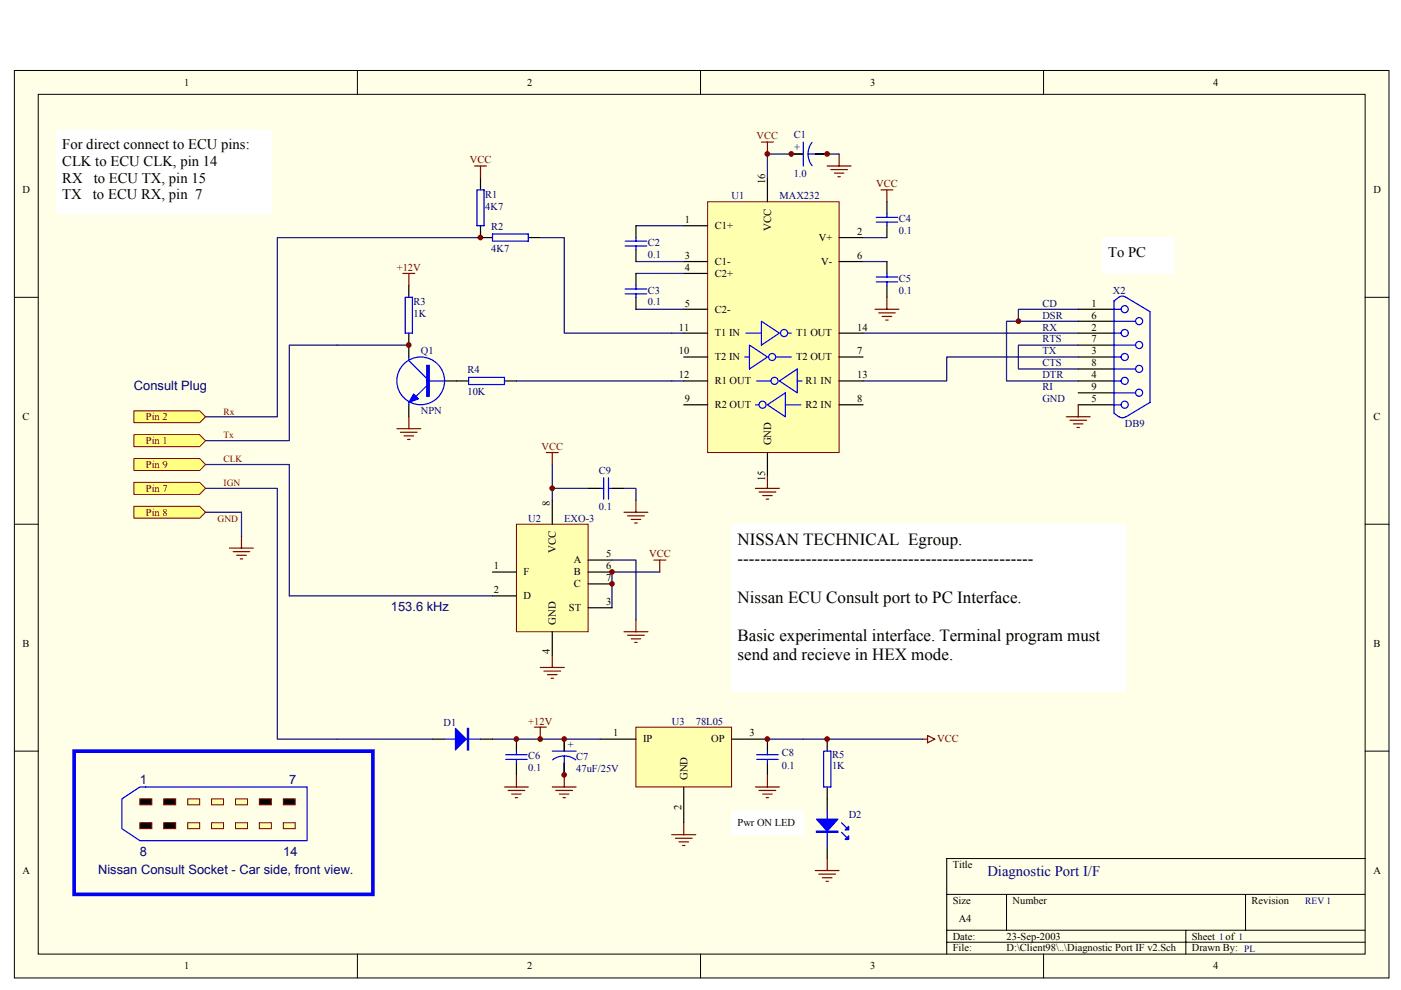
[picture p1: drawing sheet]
<svg xmlns="http://www.w3.org/2000/svg" width="297mm" height="210mm" viewBox="0 0 297 210" stroke-linecap="round" stroke-linejoin="round" font-family="sans-serif">
<path d="M3 14.9h291.5v192.4h-291.5z" fill="#ffffe8"/>
<g fill="none" stroke="#000" stroke-width=".21">
<path d="M3 14.9h291.5v192.4h-291.5zM75.8 14.9v5.1M148.5 14.9v5.1M221.3 14.9v5.1M8.1 20h281.3v182.3h-281.3zM3 63h5.1M289.4 63h5.1M3 111.1h5.1M289.4 111.1h5.1M3 159.3h5.1M289.4 159.3h5.1M200.7 189.6h88.7"/>
<path d="M200.7 197.2h88.7M200.7 199.8h88.7M213.4 189.6v7.6M251.4 197.2v5.1M264.1 189.6v7.6M289.4 182h-88.7v20.3M75.8 202.3v5M148.5 202.3v5M221.3 202.3v5"/>
</g>
<path d="M101.9 37.7v2.6M101.9 47.9v2.5h2.5M112 50.4h2.6M86.7 60.5v2.5M86.7 70.6v5.1M86.7 85.8v2.6M94.3 80.8h5.1M107 80.8h2.5" fill="none" stroke="#000" stroke-width=".25"/>
<g fill="none" stroke="#00f" stroke-width=".25">
<path d="M101.1 40.3h1.5v7.6h-1.5zM104.4 49.6h7.6v1.5h-7.6zM85.9 63h1.5v7.6h-1.5zM86.7 75.7v.8l3.8 3.8M86.7 85.3v.5M90.5 81.8l-2.3 2.3M90.5 80.8h3.8M99.4 80h7.6v1.5h-7.6z"/>
<circle cx="89.2" cy="80.8" r="5.1"/>
</g>
<path d="M90.5 77.5h.5v6.6h-.5z" fill="#00f" stroke="#00f" stroke-width=".25"/>
<path d="M87.7 83.5l1 1.1-2 .7z" fill-rule="evenodd" fill="#00f" stroke="#00f" stroke-width=".25"/>
<path d="M84.1 90.9h5.1M84.9 91.7h3.6M85.7 92.4h2M86.4 93.2h.5M86.7 88.4v2.5" fill="none" stroke="#800000" stroke-width=".25"/>
<path d="M109.5 111.1h15.2v22.8h-15.2z" fill="#ffffb0" stroke="#800000" stroke-width=".21"/>
<path d="M117.1 106.1v5M124.7 118.7h5.1M104.4 121.3h5.1M104.4 126.3h5.1M117.1 133.9v5.1M124.7 121.3h5.1M124.7 128.9h5.1M124.7 123.8h5.1" fill="none" stroke="#000" stroke-width=".25"/>
<path d="M150 42.8h27.9v53.1h-27.9z" fill="#ffffb0" stroke="#800000" stroke-width=".21"/>
<g fill="none" stroke="#00f" stroke-width=".25">
<path d="M157.9 75.7h1M158.1 70.6h3.3M158.9 73.2l3.8 2.5-3.8 2.5zM161.4 68.1l3.8 2.5-3.8 2.6zM164.5 75.7h3.3M167 70.6h.8M160.2 85.8h.7M160.4 80.8h3.1M162.7 85.8l3.8-2.5v5.1zM165.2 80.8l3.8-2.6v5.1zM166.5 85.8h3.3M169 80.8h1.1"/>
<path d="M117.1 159.3h5.1M162.7 159.3v.7M174.6 159.3h1.5v7.6h-1.5zM117.2 161.1a4.1 4.1 0 0 1 4.9 0M119.6 160.3v4M160.4 161h4.6M160.4 160h4.6M162.7 161v.8M175.4 171.9v7.6M178.4 176.5l1 1M178.4 174.4l1 1.1"/>
<circle cx="163.7" cy="75.7" r=".75"/>
<circle cx="166.2" cy="70.6" r=".75"/>
<circle cx="161.7" cy="85.8" r=".75"/>
<circle cx="164.2" cy="80.8" r=".75"/>
</g>
<g fill="none" stroke="#000" stroke-width=".25">
<path d="M162.7 37.7v5.1M145 47.9h5M145 58h5M145 55.5h5M177.9 55.5h5.1M177.9 50.4h5.1M145 70.6h5M145 75.7h5M145 65.6h5M177.9 70.6h5.1M177.9 75.7h5.1M145 80.8h5"/>
<path d="M145 85.8h5M162.7 95.9v5.1M177.9 80.8h5.1M177.9 85.8h5.1M119.6 156.7v2.6M162.7 156.7v2.6M175.4 156.7v2.6M119.6 161.8v2.5M162.7 161.8v2.5M175.4 166.9v5M175.4 179.5v2.5"/>
</g>
<g fill="none" stroke="#800000" stroke-width=".25">
<path d="M161.4 30.1h2.6M162.7 30.1v2.6M175.4 35.2h5M176.1 36h3.6M176.9 36.7h2M177.7 37.5h.5M177.9 32.7v2.5M186.8 40.3h2.5M188 40.3v2.5M185.5 65.6h5.1M186.3 66.3h3.5M187 67.1h2.1"/>
<path d="M187.8 67.9h.5M188 63v2.6M160.2 103.5h5M160.9 104.3h3.6M161.7 105.1h2M162.5 105.8h.5M162.7 101v2.5M195.7 156.7h1M196.7 156l1.5 .7-1.5 .8zM107 166.9h5M107.7 167.6h3.6M108.5 168.4h2"/>
<path d="M109.2 169.1h.5M109.5 164.3v2.6M117.1 166.9h5.1M117.9 167.6h3.5M118.6 168.4h2M119.4 169.1h.5M119.6 164.3v2.6M142.4 177h5.1M143.2 177.7h3.5M144 178.5h2M144.7 179.3h.5M145 174.4v2.6"/>
<path d="M160.2 166.9h5M160.9 167.6h3.6M161.7 168.4h2M162.5 169.1h.5M162.7 164.3v2.6M172.8 184.6h5.1M173.6 185.3h3.6M174.4 186.1h2M175.1 186.9h.5M175.4 182v2.6"/>
</g>
<path d="M167.8 32.7h-5.1v5M134.8 55.5h10.2M134.8 47.9h10.2M134.8 58h10.2M183 50.4h5M183 55.5h5M134.8 65.6h10.2M142.4 70.6h2.6M142.4 80.8h2.6M104.4 156.7h22.8M162.7 156.7h33" fill="none" stroke="#000080" stroke-width=".25"/>
<g fill="#00f" stroke="#00f" stroke-width=".25">
<path d="M173.1 173.7h4.6l-2.3 2.5z" fill-rule="evenodd"/>
<path d="M179.9 177.2v.8h-.7z" fill-rule="evenodd"/>
<path d="M179.9 175.2v.8h-.7z" fill-rule="evenodd"/>
</g>
<path d="M173.1 176.2h4.6v.3h-4.6z" fill="#00f" stroke="#00f" stroke-width=".25"/>
<path d="M155.1 171.9h15.2v5.1h-15.2z" fill="#fff" stroke="#fff" stroke-width=".21"/>
<path d="M134.8 154.2h20.3v12.7h-20.3z" fill="#ffffb0" stroke="#800000" stroke-width=".21"/>
<g fill="none" stroke="#000" stroke-width=".25">
<path d="M167.8 32.7h2.5M172.8 32.7h2.6M134.8 47.9v2.5M134.8 52.9v2.6M134.8 58v2.5M188 42.8v2.5M188 47.9v2.5M188 55.5v2.5M134.8 63v2.6M188 60.5v2.5M228.6 65.6h7.6M228.6 68.1h7.6"/>
<path d="M228.6 70.6h7.6M228.6 73.2h7.6M228.6 75.7h7.6M228.6 78.2h7.6M228.6 80.8h7.6M228.6 83.3h7.6M228.6 85.8h7.6M124.7 103.5h2.5M129.8 103.5h2.5M91.7 156.7h2.6M101.9 156.7h2.5M109.5 156.7v2.6"/>
<path d="M127.2 156.7h7.6M155.1 156.7h7.6M109.5 161.8v2.5M145 166.9v7.5"/>
</g>
<g fill="none" stroke="#00f" stroke-width=".25">
<path d="M170.3 30.1v5.1M171.3 32.7h4.1M172.2 30.2a4 4 0 0 0 0 4.9M132.5 51.1h4.6M132.5 52.2h4.6M134.8 50.4v.7M134.8 52.2v.7M185.8 46.1h4.5M185.8 47.1h4.5M185.8 58.7h4.5M185.8 59.8h4.5M188 45.3v.8"/>
<path d="M188 47.1v.8M188 58v.7M188 59.8v.7M132.5 61.3h4.6M132.5 62.3h4.6M134.8 60.5v.8M134.8 62.3v.7M236.2 78.2h4.6M236.2 75.7h1.5M236.2 73.2h4.6M236.2 70.6h1.5M236.2 68.1h4.6"/>
<path d="M236.2 65.6h1.5M236.2 85.8h1.5M236.2 83.3h4.6M236.2 80.8h1.5M237.2 88.3l.8 .3 .7-.2 5.1-3.1v-19.2l-5.3-3.2-.5-.1a2.54 2.54 0 0 0-1.8 1v23.8l1 .8M127.2 103.5h.8M128 101.3v4.5M129 103.5h.8M129 101.3v4.5M94.3 156.7h7.6M109.5 159.3v.7M107.2 160h4.6"/>
<path d="M107.2 161h4.6M109.5 161v.8"/>
<circle cx="238.5" cy="65.6" r=".75"/>
<circle cx="238.5" cy="70.6" r=".75"/>
<circle cx="238.5" cy="75.7" r=".75"/>
<circle cx="241.5" cy="73.2" r=".75"/>
<circle cx="241.5" cy="68.1" r=".75"/>
<circle cx="241.5" cy="78.2" r=".75"/>
<circle cx="238.5" cy="85.8" r=".75"/>
<circle cx="238.5" cy="80.8" r=".75"/>
<circle cx="241.5" cy="83.3" r=".75"/>
</g>
<g fill="#fff" stroke="#fff" stroke-width=".21">
<path d="M233.7 50.4h15.2v7.6h-15.2z"/>
<path d="M11.9 27.6h45.6v17.7h-45.6z"/>
<path d="M155.1 111.1h83.6v35.5h-83.6z"/>
</g>
<g fill="none" stroke="#800000" stroke-width=".25">
<path d="M100.6 35.2h2.5M101.9 35.2v2.5M85.4 58h2.5M86.7 58v2.5M115.8 95.9h2.6M117.1 95.9v2.6M226.1 88.4h5M226.8 89.1h3.6M227.6 89.9h2M228.3 90.6h.6M228.6 85.8v2.6M48.7 116.2h5"/>
<path d="M49.4 117h3.6M50.2 117.7h2M50.9 118.5h.6M51.2 113.7v2.5M132.3 108.6h5.1M133.1 109.4h3.5M133.8 110.1h2M134.6 110.9h.5M134.8 106.1v2.5M138.6 118.7h2.6M139.9 118.7v2.6M117.1 139v2.5"/>
<path d="M132.3 133.9h5.1M133.1 134.7h3.5M133.8 135.4h2M134.6 136.2h.5M134.8 131.4v2.5M113.3 154.2h2.5M114.6 141.5h5M114.6 154.2v2.5M115.3 142.3h3.6M116.1 143h2M116.8 143.8h.5"/>
</g>
<g fill="none" stroke="#000080" stroke-width=".25">
<path d="M175.4 32.7h2.5M101.9 50.4h-43.1v38h-15.2M114.6 50.4h5v20.2h22.8M86.7 73.2h-25.4v20.2h-17.7M183 70.6h45.6M215.9 68.1h-2.5v12.7h15.2M228.6 73.2h-12.7v5h12.7M228.6 65.6h-12.7v2.5h12.7M228.6 75.7h-27.9v5.1h-17.7M43.6 98.5h17.7v27.8h43.1M109.5 80.8h32.9M117.1 98.5v7.6"/>
<path d="M43.6 103.5h15.2v53.2h32.9M43.6 108.6h7.6v5.1M117.1 103.5h7.6M129.8 118.7h5v12.7M132.3 103.5h2.5v2.6M139.9 121.3h-10.1v7.6"/>
</g>
<path d="M99.1 154.4h.3v4.6h-.3z" fill="#00f" stroke="#00f" stroke-width=".25"/>
<path d="M96.6 154.4l2.2 2.3-2.2 2.3z" fill-rule="evenodd" fill="#00f" stroke="#00f" stroke-width=".25"/>
<g fill="#800000" stroke="#800000" stroke-width=".21">
<circle cx="101.9" cy="50.4" r=".5"/>
<circle cx="162.7" cy="32.6" r=".5"/>
<circle cx="167.8" cy="32.6" r=".49"/>
<circle cx="215.9" cy="68.1" r=".49"/>
<circle cx="175.4" cy="32.6" r=".5"/>
<circle cx="109.5" cy="156.7" r=".5"/>
<circle cx="175.4" cy="156.7" r=".5"/>
<circle cx="119.6" cy="156.7" r=".49"/>
<circle cx="119.6" cy="164.3" r=".49"/>
<circle cx="114.5" cy="156.7" r=".5"/>
<circle cx="129.7" cy="123.8" r=".49"/>
<circle cx="129.8" cy="121.3" r=".49"/>
<circle cx="117.1" cy="103.5" r=".5"/>
<circle cx="86.7" cy="73.2" r=".5"/>
<circle cx="162.7" cy="156.7" r=".5"/>
</g>
<g fill="#ffff80" stroke="#800000" stroke-width=".21">
<path d="M28.4 97.2h13.9l1.3 1.3-1.3 1.3h-13.9z" fill-rule="evenodd"/>
<path d="M28.4 102.3h13.9l1.3 1.2-1.3 1.3h-13.9z" fill-rule="evenodd"/>
<path d="M28.4 107.4h13.9l1.3 1.2-1.3 1.3h-13.9z" fill-rule="evenodd"/>
<path d="M28.4 92.2h13.9l1.3 1.2-1.3 1.3h-13.9z" fill-rule="evenodd"/>
<path d="M28.4 87.1h13.9l1.3 1.3-1.3 1.2h-13.9z" fill-rule="evenodd"/>
</g>
<path d="M29.7 169.4h2.5v1.2h-2.5zM34.7 169.4h2.6v1.2h-2.6z" fill="#000" stroke="#800000" stroke-width=".21"/>
<g fill="#ffffb0" stroke="#800000" stroke-width=".21">
<path d="M39.8 169.4h2.5v1.2h-2.5z"/>
<path d="M44.9 169.4h2.5v1.2h-2.5z"/>
<path d="M49.9 169.4h2.6v1.2h-2.6z"/>
</g>
<path d="M29.7 174.4h2.5v1.3h-2.5zM34.7 174.4h2.6v1.3h-2.6zM55 169.4h2.5v1.2h-2.5zM60.1 169.4h2.5v1.2h-2.5z" fill="#000" stroke="#800000" stroke-width=".21"/>
<g fill="#ffffb0" stroke="#800000" stroke-width=".21">
<path d="M39.8 174.4h2.5v1.3h-2.5z"/>
<path d="M44.9 174.4h2.5v1.3h-2.5z"/>
<path d="M49.9 174.4h2.6v1.3h-2.6z"/>
<path d="M55 174.4h2.5v1.3h-2.5z"/>
<path d="M60.1 174.4h2.5v1.3h-2.5z"/>
</g>
<path d="M25.8 169.4l3.9-2.5h35.4v11.3h-35.4l-3.9-2.5z" fill="none" stroke="#00f" stroke-width=".25"/>
<path d="M15.7 159.3h63.4v30.3h-63.4z" fill="none" stroke="#00f" stroke-width=".76" stroke-linecap="butt"/>
<g font-size="3.6">
<text x="156.4" y="115.6">NISSAN TECHNICAL Egroup.</text>
<text x="156.4" y="119.7">----------------------------------------------------</text>
<text x="156.4" y="127.8">Nissan ECU Consult port to PC Interface.</text>
<text x="156.4" y="135.9">Basic experimental interface. Terminal program must</text>
<text x="156.4" y="139.9">send and recieve in HEX mode.</text>
</g>
<g font-size="3.1">
<text x="13.2" y="31.6">For direct connect to ECU pins:</text>
<text x="13.2" y="35.2">CLK to ECU CLK, pin 14</text>
<text x="13.2" y="38.7">RX</text>
<text x="19.9" y="38.7">to ECU TX, pin 15</text>
<text x="13.2" y="42.3">TX</text>
<text x="19.7" y="42.3">to ECU RX, pin 7</text>
<text x="234.9" y="54.4">To PC</text>
</g>
<text font-size="3.1" fill="#000080" x="209.3" y="185.8">Diagnostic Port I/F</text>
<g font-size="2.7" fill="#000080">
<text x="28.4" y="82.7">Consult Plug</text>
<text x="82.9" y="129.6">153.6 kHz</text>
<text x="29.7" y="166.3">1</text>
<text x="61.3" y="166.3">7</text>
<text x="20.8" y="185.3">Nissan Consult Socket - Car side, front view.</text>
<text x="29.7" y="181.5">8</text>
<text x="60.1" y="181.5">14</text>
</g>
<text font-size="2.3" fill="#000080" x="169.8" y="31.9" transform="rotate(-90 169.8 31.9)">+</text>
<g font-size="2.3">
<text x="162.2" y="39" transform="rotate(-90 162.2 39)">16</text>
<text x="163.5" y="48.9" transform="rotate(-90 163.5 48.9)">VCC</text>
<text x="163.5" y="94.4" transform="rotate(-90 163.5 94.4)">GND</text>
<text x="116.6" y="107.4" transform="rotate(-90 116.6 107.4)">8</text>
<text x="162.2" y="102" transform="rotate(-90 162.2 102)">15</text>
<text x="117.9" y="117.2" transform="rotate(-90 117.9 117.2)">VCC</text>
<text x="117.9" y="132.4" transform="rotate(-90 117.9 132.4)">GND</text>
<text x="116.6" y="138.7" transform="rotate(-90 116.6 138.7)">4</text>
<text x="145.7" y="165.3" transform="rotate(-90 145.7 165.3)">GND</text>
<text x="144.5" y="171.7" transform="rotate(-90 144.5 171.7)">2</text>
</g>
<g font-size="2.2">
<text x="39" y="18.2">1</text>
<text x="111.8" y="18.2">2</text>
<text x="184.5" y="18.2">3</text>
<text x="257.2" y="18.2">4</text>
<text x="4.8" y="41">D</text>
<text x="291.2" y="41">D</text>
<text x="145.2" y="47.3">1</text>
<text x="151.6" y="48.6">C1+</text>
<text x="173.6" y="51.1">V+</text>
<text x="181.7" y="49.8">2</text>
<text x="145.2" y="57.4">4</text>
<text x="145.2" y="54.9">3</text>
<text x="151.6" y="58.7">C2+</text>
<text x="151.6" y="56.2">C1-</text>
<text x="174.1" y="56.2">V-</text>
<text x="181.7" y="54.9">6</text>
<text x="145.2" y="65">5</text>
<text x="231.4" y="65">1</text>
<text x="144" y="70.1">11</text>
<text x="151.6" y="71.3">T1 IN</text>
<text x="151.6" y="66.3">C2-</text>
<text x="168.8" y="71.3">T1 OUT</text>
<text x="181.7" y="70.1">14</text>
<text x="231.4" y="67.5">6</text>
<text x="231.4" y="70.1">2</text>
<text x="144" y="75.1">10</text>
<text x="151.6" y="76.4">T2 IN</text>
<text x="168.8" y="76.4">T2 OUT</text>
<text x="181.7" y="75.1">7</text>
<text x="231.4" y="72.6">7</text>
<text x="231.4" y="75.1">3</text>
<text x="231.4" y="77.7">8</text>
<text x="144" y="80.2">12</text>
<text x="151.6" y="81.5">R1 OUT</text>
<text x="170.8" y="81.5">R1 IN</text>
<text x="181.7" y="80.2">13</text>
<text x="231.4" y="80.2">4</text>
<text x="231.4" y="82.7">9</text>
<text x="4.8" y="89.1">C</text>
<text x="145.2" y="85.3">9</text>
<text x="151.6" y="86.5">R2 OUT</text>
<text x="170.8" y="86.5">R2 IN</text>
<text x="181.7" y="85.3">8</text>
<text x="231.4" y="85.3">5</text>
<text x="291.2" y="89.1">C</text>
<text x="121.6" y="119.4">A</text>
<text x="128.5" y="118.2">5</text>
<text x="104.7" y="120.7">1</text>
<text x="104.7" y="125.8">2</text>
<text x="111" y="122">F</text>
<text x="121.6" y="122">B</text>
<text x="121.6" y="124.5">C</text>
<text x="128.5" y="120.7">6</text>
<text x="128.5" y="123.3">7</text>
<text x="111" y="127">D</text>
<text x="120.6" y="129.6">ST</text>
<text x="128.5" y="128.3">3</text>
<text x="4.8" y="137.2">B</text>
<text x="291.2" y="137.2">B</text>
<text x="130" y="156.1">1</text>
<text x="136.4" y="157.4">IP</text>
<text x="150.8" y="157.4">OP</text>
<text x="158.9" y="156.1">3</text>
<text x="156.4" y="175.2">Pwr ON LED</text>
<text x="4.8" y="185.3">A</text>
<text x="202" y="184">Title</text>
<text x="291.2" y="185.3">A</text>
<text x="202" y="191.6">Size</text>
<text x="214.7" y="191.6">Number</text>
<text x="265.4" y="191.6">Revision</text>
<text x="203.3" y="195.4">A4</text>
<text x="202" y="199.2">Date:</text>
<text x="202" y="201.7">File:</text>
<text x="213.4" y="201.7">D:\Client98\..\Diagnostic Port IF v2.Sch</text>
<text x="213.4" y="199.2">23-Sep-2003</text>
<text x="252.7" y="199.2">Sheet 1of 1</text>
<text x="252.7" y="201.7">Drawn By: PL</text>
<text x="39" y="205.5">1</text>
<text x="111.8" y="205.5">2</text>
<text x="184.5" y="205.5">3</text>
<text x="257.2" y="205.5">4</text>
</g>
<g font-size="2.2" fill="#800000">
<text x="160.4" y="29.6">VCC</text>
<text x="99.6" y="34.6">VCC</text>
<text x="185.8" y="39.7">VCC</text>
<text x="84.1" y="57.4">+12V</text>
<text x="30.9" y="89.1">Pin 2</text>
<text x="30.9" y="94.1">Pin 1</text>
<text x="114.8" y="95.4">VCC</text>
<text x="30.9" y="99.2">Pin 9</text>
<text x="30.9" y="104.2">Pin 7</text>
<text x="30.9" y="109.3">Pin 8</text>
<text x="137.6" y="118.2">VCC</text>
<text x="112" y="153.6">+12V</text>
<text x="198.7" y="157.4">VCC</text>
</g>
<g font-size="2.2" fill="#000080">
<text x="168.3" y="29.3">C1</text>
<text x="102.9" y="42">R1</text>
<text x="168.3" y="37.4">1.0</text>
<text x="102.9" y="44.5">4K7</text>
<text x="155.1" y="42.2">U1</text>
<text x="165.3" y="42.2">MAX232</text>
<text x="190.6" y="47">C4</text>
<text x="104.2" y="48.8">R2</text>
<text x="104.2" y="53.4">4K7</text>
<text x="137.4" y="52.1">C2</text>
<text x="190.6" y="49.6">0.1</text>
<text x="137.4" y="54.6">0.1</text>
<text x="190.6" y="59.7">C5</text>
<text x="87.7" y="64.7">R3</text>
<text x="137.4" y="62.2">C3</text>
<text x="137.4" y="64.7">0.1</text>
<text x="190.6" y="62.2">0.1</text>
<text x="221" y="65">CD</text>
<text x="235.9" y="62.2">X2</text>
<text x="87.7" y="67.3">1K</text>
<text x="221" y="70.1">RX</text>
<text x="221" y="67.5">DSR</text>
<text x="89.2" y="75.1">Q1</text>
<text x="221" y="75.1">TX</text>
<text x="221" y="72.6">RTS</text>
<text x="221" y="77.7">CTS</text>
<text x="99.1" y="79.2">R4</text>
<text x="99.1" y="83.8">10K</text>
<text x="221" y="80.2">DTR</text>
<text x="221" y="82.7">RI</text>
<text x="89.2" y="87.8">NPN</text>
<text x="221" y="85.3">GND</text>
<text x="238.5" y="90.6">DB9</text>
<text x="127" y="100.5">C9</text>
<text x="112" y="110.6">U2</text>
<text x="119.6" y="110.6">EXO-3</text>
<text x="127" y="108.1">0.1</text>
<text x="94" y="153.9">D1</text>
<text x="142.4" y="153.6">U3</text>
<text x="147.5" y="153.6">78L05</text>
<text x="112" y="161">C6</text>
<text x="120.4" y="158.7">+</text>
<text x="122.2" y="161.2">C7</text>
<text x="165.8" y="160.2">C8</text>
<text x="176.4" y="160.7">R5</text>
<text x="112" y="163.5">0.1</text>
<text x="122.2" y="163.7">47uF/25V</text>
<text x="165.8" y="163">0.1</text>
<text x="176.4" y="163">1K</text>
<text x="179.9" y="173.4">D2</text>
</g>
<g font-size="2" fill="#800000">
<text x="47.4" y="87.9">Rx</text>
<text x="47.4" y="92.9">Tx</text>
<text x="47.4" y="98">CLK</text>
<text x="47.4" y="103.1">IGN</text>
<text x="46.1" y="110.7">GND</text>
</g>
<text font-size="2" fill="#000080" x="276.8" y="191.7">REV 1</text>
</svg>
